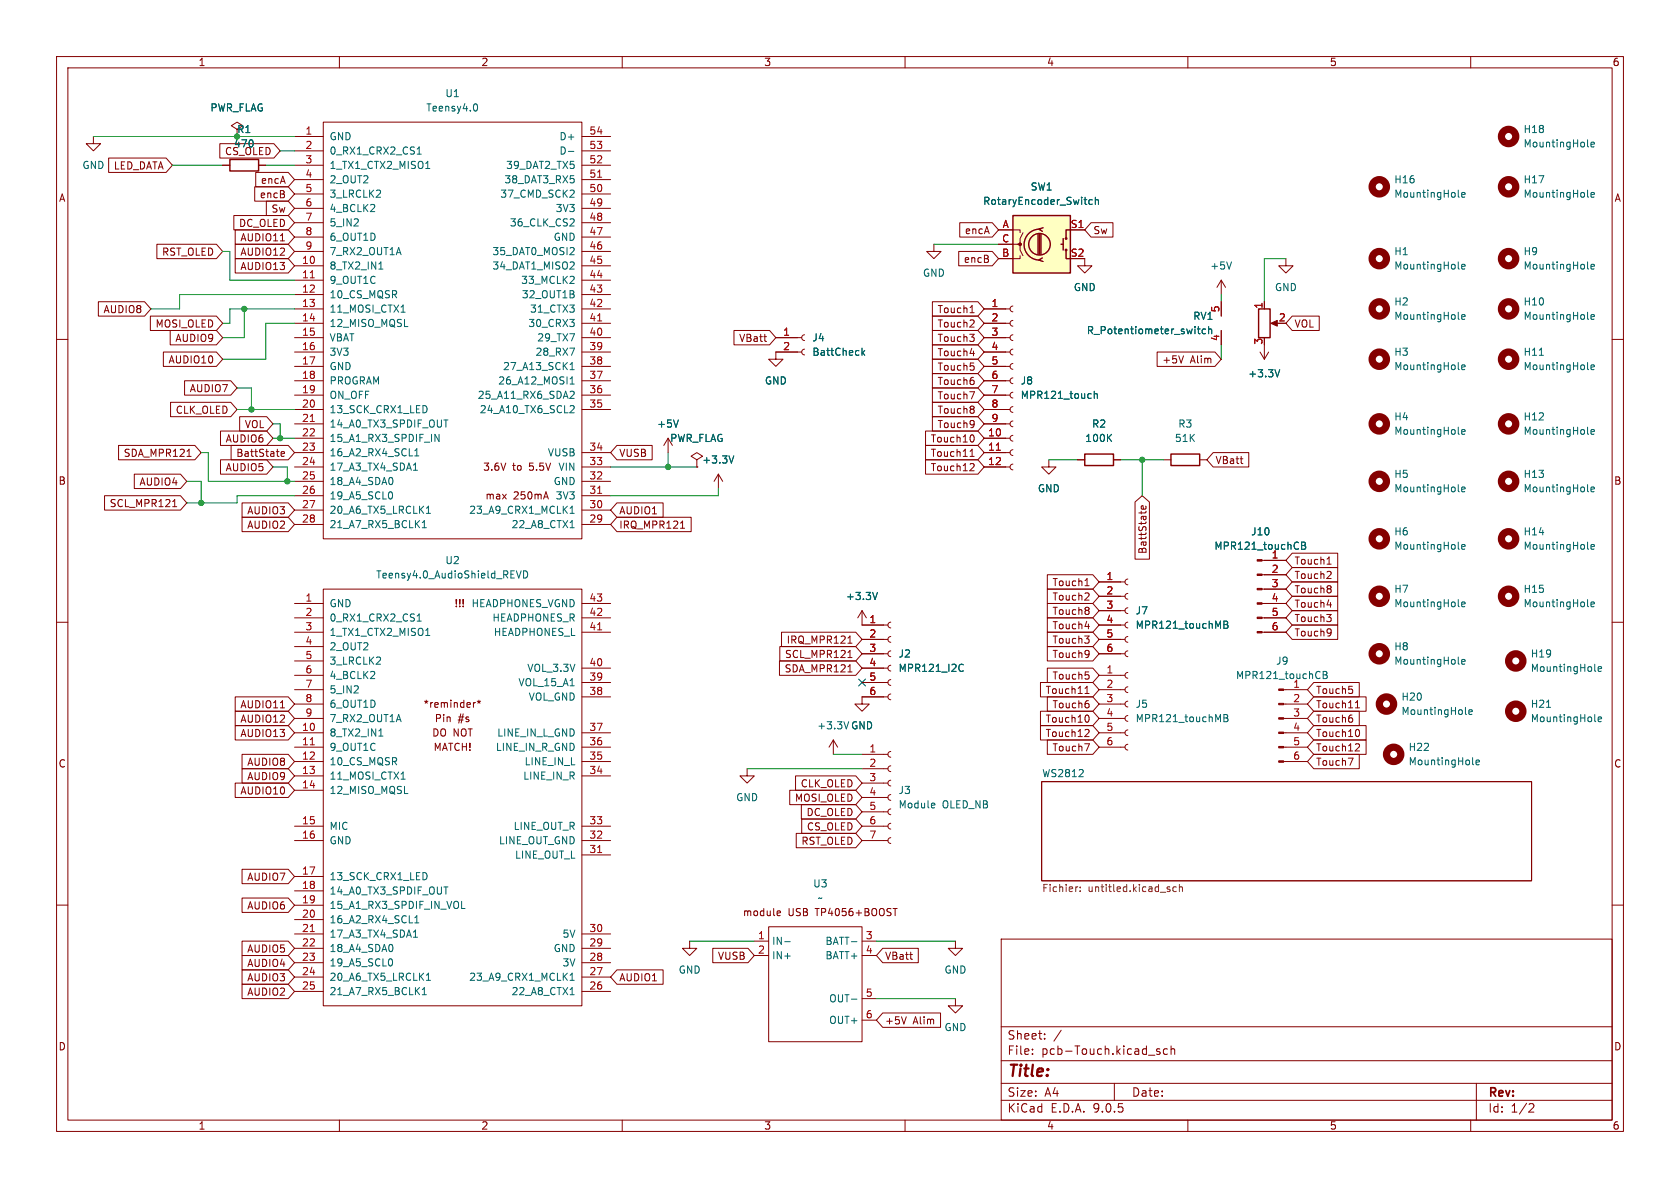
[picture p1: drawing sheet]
<svg xmlns="http://www.w3.org/2000/svg" width="297mm" height="210mm" viewBox="0 0 297 210" stroke-linecap="round" stroke-linejoin="round" font-family="sans-serif">
<g fill="none" stroke="#840000" stroke-width=".18">
<path d="M10 10h277v190h-277zM12 12h273v186h-273zM60 10v2M110 10v2M160 10v2M210 10v2M260 10v2M191.8 45.7v1.3h1.2l-1.2 1.3-1.3-1.3h1.3M10 60h2M117.3 78.7l.8-1.2v2.5M285 60h2M10 110h2"/>
<path d="M285 110h2M152.4 123.2v1.3h1.3l-1.3 1.2-1.3-1.2h1.3M184.1 138.2h86.7v17.5h-86.7zM10 160h2M177 166h108v32h-108zM285 160h2M60 198v2M110 198v2M160 198v2M177 194.5h108M177 191.5h108M177 187.5h108"/>
<path d="M177 181.5h108M182.5 186.3v.1M182.5 185.5v.1M184.7 183.6v.1M184.7 182.8v.1M187.6 182.1l-1.3 2M197 191.5v3M205 185.5l-.3-.1-.2 .2v.2l.5 .2v.3h-.5M206.4 185.5l-.4-.1-.3 .3v.4l.1 .2h.6M207 185.5l.2-.1 .4 .1 .1 .9M207 184.9v1.5M210 198v2"/>
<path d="M260 198v2M261 191.5v6.5M270.5 195.1l.5 .1 .2 .3-1 1.1h1"/>
</g>
<path d="M119.9 74.2l-.4 1.3M257.8 86.8l.2 .1M258.4 86.5l.6-.1-.1-.2-.3-.1-.2 .2 .1 .6h.4M190.7 137.3h.8M191.4 136.2v.4" fill="none" stroke="#006464" stroke-width=".18"/>
<path d="M190.5 156.8h-.2M191 157.5v.1M191 156.8v.1M208 156.8h-.4l-.2 .2 .1 .5h.5M208.5 156.9l.2-.1h.3v.8M208.5 156.3v1.3" fill="none" stroke="#725600" stroke-width=".18"/>
<circle cx="243.8" cy="85.1" r="1.27" fill="none" stroke="#840000" stroke-width="1.3"/>
<path d="M179.1 38.1h10.1v10.2h-10.1z" fill="#ffffc2"/>
<g fill="none" stroke="#840000" stroke-width=".25">
<path d="M40.6 28.2h5.1v2h-5.1zM179.1 38.1h10.1v10.2h-10.1zM183.5 41.4v3.6M183.8 40.5a2.73 2.73 0 0 0-2.8 2.7 2.73 2.73 0 0 0 2.8 2.8M183.8 41.4v3.6M184 41.4v3.6M184.3 45.6l-.7 .4 .8 .2M184.4 40.3l-.8 .2 .7 .4M187.6 43.2h.4M188 42.2v2M188.5 44.2v1.5h.7M189.2 40.6h-.7v1.6"/>
<path d="M222.5 54.6h2v5.1h-2zM191.8 80.3h5v2h-5zM207 80.3h5.1v2h-5.1z"/>
<circle cx="183.8" cy="43.2" r="1.9"/>
<circle cx="188.5" cy="42.2" r=".13"/>
<circle cx="188.5" cy="44.2" r=".13"/>
</g>
<g fill="none" stroke="#840000" stroke-width=".18">
<path d="M16.5 24.1v1.3h1.3l-1.3 1.3-1.3-1.3h1.3M19.2 27.9h10.2l1.1 1.3-1.1 1.3h-10.2zM38.9 25.4h9.5l1.1 1.3-1.1 1.2h-9.5zM39.4 29.2h1.2M41.3 38.1h9.7l1.1 1.3-1.1 1.2h-9.7zM41.9 22.9l1-.7-1-.6-1 .6 1 .7v1.2M45 33h6l1.1 1.3-1.1 1.3h-6zM45.2 30.5h5.8l1.1 1.3-1.1 1.2h-5.8zM45.7 29.2h1.3M47.1 35.6h3.9l1.1 1.2-1.1 1.3h-3.9zM52.1 29.2h5M52.1 34.3h5"/>
<path d="M52.1 36.8h5M52.1 39.4h5M52.1 24.1h5M52.1 26.7h5M52.1 31.8h5M57.1 21.6h45.8v73.7h-45.8zM102.9 29.2h5M102.9 34.3h5M102.9 36.8h5M102.9 39.4h5M102.9 24.1h5M102.9 26.7h5"/>
<path d="M102.9 31.8h5M169.7 39.4h5.7l1.1 1.2-1.1 1.3h-5.7zM192.9 39.4h3.9v2.5h-3.9l-1.1-1.3zM17.4 53.3h8.2l1.1 1.3-1.1 1.3h-8.2zM26.6 55.9h11.7l1.1 1.3-1.1 1.2h-11.7zM27.7 43.2h10.6l1.1 1.3-1.1 1.2h-10.6zM30.1 58.4h8.2l1.1 1.3-1.1 1.3h-8.2zM41.6 45.7h9.4l1.1 1.3-1.1 1.3h-9.4zM41.6 43.2h9.4l1.1 1.3-1.1 1.2h-9.4zM41.6 40.6h9.4l1.1 1.3-1.1 1.3h-9.4zM49.6 42.6h.7M52.1 57.2h5"/>
<path d="M52.1 54.6h5M52.1 59.7h5M52.1 41.9h5M52.1 44.5h5M52.1 47h5M52.1 49.5h5M52.1 52.1h5M102.9 57.2h5M102.9 54.6h5M102.9 59.7h5M102.9 41.9h5M102.9 44.5h5"/>
<path d="M102.9 47h5M102.9 49.5h5M102.9 52.1h5M129.8 58.4h6.2l1.2 1.3-1.2 1.3h-6.2zM135 59.5h.5M137.2 59.7h4.5M142.2 59.2l-.3 .1-.2 .4 .2 .3 .3 .2M164.8 55.9h8.1l1.1 1.3-1.1 1.2h-8.1zM164.8 53.3h8.1l1.1 1.3-1.1 1.3h-8.1zM164.8 58.4h8.1l1.1 1.3-1.1 1.3h-8.1zM165.1 43.2v1.3h1.3l-1.3 1.2-1.3-1.2h1.3M169.5 44.4h5.9l1.1 1.3-1.1 1.3h-5.9z"/>
<path d="M171.4 59.1h.8l-.4 .5M171.5 55.3h.7M171.7 54.2l.2-.2v1.3M172 56.6l.2 .2v.3l-.8 .7h.8M172.1 59.6l.1 .2-.1 .5M174 57.2h4.6M174 54.6h4.6M174 59.7h4.6M176.5 40.6h3.8v.5M176.5 43.2h3.8v1l.5 1M179.1 54.1l-.4 .2-.1 .3 .1 .4 .4 .1M179.1 56.6l-.4 .2-.1 .4 .1 .3 .4 .2"/>
<path d="M179.1 59.2l-.4 .1-.1 .4 .1 .3 .4 .2M180.3 45.2v.5h-3.8M180.8 41.1l-.5 1.1v1h-.5M189.2 40.6h2.6M215.9 49.5l-.8 1.3M215.9 49.5l.8 1.3M215.9 49.5v2.6M215.9 53.3v2.6M215.9 58.4v2.6M223.5 53.3v1.3M225 57.2h1.1M227.3 45.7v1.3h1.3l-1.3 1.3-1.2-1.3h1.2"/>
<path d="M228.4 55.9h4.8v2.5h-4.8l-1.1-1.2zM21 78.7h13.4l1.2 1.3-1.2 1.3h-13.4zM28.9 62.2h9.4l1.1 1.3-1.1 1.3h-9.4zM30.2 71.1h10.6l1.1 1.3-1.1 1.3h-10.6zM32.6 67.3h8.2l1.1 1.3-1.1 1.3h-8.2zM39 76.2h8.1l1.2 1.3-1.2 1.2h-8.1zM40.9 78.7h10.1l1.1 1.3-1.1 1.3h-10.1zM42.4 73.7h4.7l1.2 1.2-1.2 1.3h-4.7zM52.1 62.2h5M52.1 64.8h5M52.1 67.3h5M52.1 69.9h5"/>
<path d="M52.1 72.4h5M52.1 74.9h5M52.1 77.5h5M102.9 62.2h5M102.9 64.8h5M102.9 67.3h5M102.9 69.9h5M102.9 72.4h5M109.1 78.7h6.2v2.6h-6.2l-1.2-1.3zM135.4 60.4h.1M141.7 62.2h-4.5v1.3h1.2l-1.2 1.3-1.3-1.3h1.3M142.2 61.7l-.3 .2-.2 .3 .2 .4 .3 .1"/>
<path d="M163.6 78.7h9.3l1.1 1.3-1.1 1.3h-9.3zM163.6 76.2h9.3l1.1 1.3-1.1 1.2h-9.3zM164.8 63.5h8.1l1.1 1.3-1.1 1.2h-8.1zM164.8 68.6h8.1l1.1 1.3-1.1 1.2h-8.1zM164.8 73.7h8.1l1.1 1.2-1.1 1.3h-8.1zM164.8 71.1h8.1l1.1 1.3-1.1 1.3h-8.1zM164.8 66h8.1l1.1 1.3-1.1 1.3h-8.1zM164.8 61h8.1l1.1 1.2-1.1 1.3h-8.1zM171.4 69.3h.9l-.6 1.2M171.5 79.8l.4-.4v1.3M171.5 62.5h.8M171.6 64.2h.6"/>
<path d="M171.8 76.9a.68 .68 0 0 1 .4 .6 .68 .68 0 0 1-.4 .6M171.9 66.7h.2M172 64.7l.2 .2v.3l-.2 .2M172 67.2l.2 .2v.3l-.2 .3M172 71.8l.2 .2-.2 .3 .2 .3v.2l-.2 .3M172 74.3l.2 .2a1.07 1.07 0 0 1-.2 1M172.2 74.9l-.2 .2M174 62.2h4.6M174 64.8h4.6M174 67.3h4.6M174 69.9h4.6M174 72.4h4.6"/>
<path d="M174 74.9h4.6M174 77.5h4.6M179.1 61.7l-.4 .2-.1 .3 .1 .4 .4 .1M179.1 64.3l-.4 .1-.1 .4 .1 .3 .4 .2M179.1 66.8l-.4 .2-.1 .3 .1 .4 .4 .1M179.1 69.3l-.4 .2-.1 .4 .1 .3 .4 .2M179.1 71.9l-.4 .1-.1 .4 .1 .3 .4 .2M179.1 74.4l-.4 .2-.1 .3 .1 .4 .4 .1M179.1 77l-.4 .1-.1 .4 .1 .3 .4 .2M179.1 79.5l-.4 .2-.1 .3 .1 .4 .4 .1M204.6 62.2h10.2l1.1 1.3-1.1 1.3h-10.2zM209.2 62.9l-.4 1.3"/>
<path d="M222.8 62.2l.7 1.3M223.5 61v2.5M224.3 62.2l-.8 1.3M18.5 87.6h13.4l1.1 1.3-1.1 1.3h-13.4zM23.7 83.8h8.2l1.1 1.3-1.1 1.3h-8.2zM30.5 89.6h.7M30.8 88.5l.1-.2v1.3M33.1 80.7h.7M39 81.3h8.1l1.2 1.3-1.2 1.2h-8.1zM42.8 88.9h8.2l1.1 1.3-1.1 1.2h-8.2zM42.8 91.4h8.2l1.1 1.3-1.1 1.3h-8.2zM49.7 80.3l.6-.2-.1-.2-.3-.1-.2 .2 .1 .6h.4"/>
<path d="M52.1 80h5M52.1 82.6h5M52.1 85.1h5M52.1 87.6h5M52.1 90.2h5M52.1 92.7h5M102.9 80h5M102.9 82.6h5M102.9 85.1h5M102.9 87.6h5M102.9 90.2h5M102.9 92.7h5"/>
<path d="M109.1 88.9h8.1v2.5h-8.1l-1.2-1.2zM109.1 91.4h13.1v2.6h-13.1l-1.2-1.3zM120.3 93.4h.7M120.5 92.3l.2-.2v1.3M123.2 81.3l1-.7-1-.6-1 .6 1 .7v1.3M123.2 82.6h.1M127 83.8l-.8 1.3M127 83.8l.8 1.3M127 83.8v2.6M163.6 81.3h9.3l1.1 1.3-1.1 1.2h-9.3zM171.5 80.7h.7M171.7 82h.4l.1 .3-.8 .9h.8"/>
<path d="M174 80h4.6M174 82.6h4.6M179.1 82l-.4 .2-.1 .4 .1 .3 .4 .2M185.4 81.3v1.3h1.3l-1.3 1.2-1.3-1.2h1.3M190.5 81.3h1.3M196.8 81.3h1.3M200.7 88.7l1.2-1.1 1.3 1.1v10.1h-2.5zM202.5 89.5l.1 .3-.2 .2-.6-.1v-.4l.3-.1 .1 .6M205.7 81.3h1.3M212.1 81.3h1.3M214.5 80h6.3v2.6h-6.3l-1.1-1.3zM219.2 81.1h.5"/>
<path d="M219.6 82h.1M223.1 99.1h4.2M228.4 97.8h8.1v2.5h-8.1l-1.1-1.2zM234.6 99.7h.7M234.8 98.6l.2-.1v1.2M52.1 106.7h5M52.1 109.2h5M52.1 111.8h5M52.1 119.4h5M52.1 116.8h5M52.1 114.3h5M57.1 104.1h45.8v73.7h-45.8z"/>
<path d="M102.9 106.7h5M102.9 109.2h5M102.9 111.8h5M102.9 118.1h5M137.8 116.8h13.5l1.1 1.3-1.1 1.3h-13.5zM137.9 114.3h13.4l1.1 1.3-1.1 1.2h-13.4zM138.2 111.8h13.1l1.1 1.2-1.1 1.3h-13.1zM149.9 113.7h.7M149.9 118.8h.7M149.9 116.2h.7M150.1 112.6l.2-.2v1.3M150.1 115.2l.2-.2v1.2"/>
<path d="M152.4 108v2.5h4.6M152.4 113h4.6M152.4 115.6h4.6M152.4 118.1h4.6M152.4 108l-.8 1.2M152.4 108l.8 1.2M157.5 110l-.4 .1-.1 .4 .1 .3 .4 .2M157.5 112.5l-.4 .2-.1 .3 .1 .4 .4 .1M157.5 115.1l-.4 .1-.1 .4 .1 .3 .4 .2M157.5 117.6l-.4 .2-.1 .3 .1 .4 .4 .1M185.2 118.1h8l1.1 1.3-1.1 1.3h-8zM185.2 114.3h8l1.1 1.3-1.1 1.2h-8z"/>
<path d="M185.2 106.7h8l1.1 1.3-1.1 1.2h-8zM185.2 109.2h8l1.1 1.3-1.1 1.3h-8zM185.2 111.8h8l1.1 1.2-1.1 1.3h-8zM185.2 104.1h8l1.1 1.3-1.1 1.3h-8zM185.2 101.6h8l1.1 1.3-1.1 1.2h-8zM191.8 112.4h.7l-.4 .5M191.8 110.7h.8M191.8 103.5h.7M191.9 118.8h.6M192.1 102.5l.1-.2v1.2M192.3 119.3l.2 .2v.3l-.2 .3M192.3 104.8l.2 .3v.3l-.7 .7h.7"/>
<path d="M192.3 107.4l.2 .2-.2 .3 .2 .2v.3l-.2 .2M192.3 115l.2 .1a1.07 1.07 0 0 1-.1 1M192.4 113l.1 .2-.1 .4M192.5 115.5l-.2 .3M194.3 102.9h4.6M194.3 105.4h4.6M194.3 108h4.6M194.3 110.5h4.6M194.3 113h4.6M194.3 115.6h4.6M194.3 119.4h4.6M199.4 102.4l-.4 .1-.1 .4 .1 .3 .4 .2"/>
<path d="M199.4 104.9l-.4 .2-.1 .3 .1 .4 .4 .1M199.4 107.4l-.4 .2-.1 .4 .1 .3 .4 .2M199.4 110l-.4 .1-.1 .4 .1 .3 .4 .2M199.4 112.5l-.4 .2-.1 .3 .1 .4 .4 .1M199.4 115.1l-.4 .1-.1 .4 .1 .3 .4 .2M199.4 118.9l-.4 .1-.1 .4 .1 .3 .4 .2M223.1 101.6h4.2M223.1 104.1h4.2M223.1 106.7h4.2M223.1 109.2h4.2M223.1 111.8h4.2M228.4 110.5h8.1v2.5h-8.1l-1.1-1.2z"/>
<path d="M228.4 102.9h8.1v2.5h-8.1l-1.1-1.3zM228.4 107.9h8.1v2.6h-8.1l-1.1-1.3zM228.4 100.3h8.1v2.6h-8.1l-1.1-1.3zM228.4 105.4h8.1v2.6h-8.1l-1.1-1.3zM234.5 108.6h.8l-.4 .5M234.6 106.9h.8M235.1 111.2l.2 .1a1.07 1.07 0 0 1-.2 1M235.1 101l.2 .2v.3l-.8 .8h.8M235.1 103.5l.2 .3-.2 .3 .2 .2v.3l-.2 .2M235.2 109.2l.1 .1-.1 .5M235.3 111.7l-.2 .2M41.6 123.2h9.4l1.1 1.3-1.1 1.2h-9.4z"/>
<path d="M41.6 138.4h9.4l1.1 1.3-1.1 1.3h-9.4zM41.6 125.7h9.4l1.1 1.3-1.1 1.3h-9.4zM41.6 128.3h9.4l1.1 1.2-1.1 1.3h-9.4zM42.8 133.3h8.2l1.1 1.3-1.1 1.3h-8.2zM42.8 135.9h8.2l1.1 1.3-1.1 1.2h-8.2zM49.6 125.1h.7M52.1 121.9h5M52.1 124.5h5M52.1 127h5M52.1 129.5h5M52.1 132.1h5M52.1 134.6h5"/>
<path d="M52.1 137.2h5M52.1 139.7h5M83.7 124.2v.8M84.1 124.2l-.4 .2M84.4 124l.3 .1M84.7 123.8v.3M84.7 124.1l-.2 .2M84.7 124.1l.1 .2M85 124l-.3 .1M102.9 129.5h5M102.9 132.1h5M102.9 134.6h5"/>
<path d="M102.9 137.2h5M102.9 120.7h5M102.9 123.2h5M132.1 135.9v1.3h1.2l-1.2 1.2-1.3-1.2h1.3M139.6 139.7h11.7l1.1 1.3-1.1 1.2h-11.7zM140.6 137.2h10.7l1.1 1.2-1.1 1.3h-10.7zM147.3 130.8l-.7 1.3M147.3 130.8l.8 1.3M147.3 130.8v2.6M152.4 120.7h4.6M152.4 123.2h4.6M152.4 133.4h4.6"/>
<path d="M152.4 135.9h4.6M152.4 138.4h4.6M157.5 120.1l-.4 .2-.1 .4 .1 .3 .4 .2M157.5 122.7l-.4 .1-.1 .4 .1 .3 .4 .2M157.5 132.8l-.4 .2-.1 .4 .1 .3 .4 .2M157.5 135.4l-.4 .1-.1 .4 .1 .3 .4 .2M157.5 137.9l-.4 .2-.1 .3 .1 .4 .4 .1M183.9 120.6h9.3l1.1 1.3-1.1 1.3h-9.3zM183.9 125.7h9.3l1.1 1.3-1.1 1.3h-9.3zM183.9 128.3h9.3l1.1 1.2-1.1 1.3h-9.3zM185.2 130.8h8l1.1 1.3-1.1 1.3h-8zM185.2 123.2h8l1.1 1.3-1.1 1.2h-8z"/>
<path d="M191.8 131.5h.8l-.5 1.3M191.8 122.6h.7M191.8 121.7l.4-.4v1.3M192 128.9l.4 .1 .1 .3-.7 .9h.7M192.1 126.4a.68 .68 0 0 1 .5 .6 .68 .68 0 0 1-.5 .7M192.2 123.9h.2M192.3 124.3l.2 .3v.3l-.2 .2M194.3 121.9h4.6M194.3 124.5h4.6M194.3 127h4.6M194.3 129.5h4.6M194.3 132.1h4.6"/>
<path d="M199.4 121.4l-.4 .2-.1 .3 .1 .4 .4 .1M199.4 124l-.4 .1-.1 .4 .1 .3 .4 .2M199.4 126.5l-.4 .1-.1 .4 .1 .4 .4 .1M199.4 129l-.4 .2-.1 .3 .1 .4 .4 .1M199.4 131.6l-.4 .1-.1 .4 .1 .3 .4 .2M226.9 121.9h4.2M226.9 124.5h4.2M226.9 127h4.2M226.9 129.5h4.2M226.9 132.1h4.2M226.9 134.6h4.2M232.3 125.7h8v2.6h-8l-1.2-1.3z"/>
<path d="M232.3 128.3h9.2v2.5h-9.2l-1.2-1.3zM232.3 123.2h9.2v2.5h-9.2l-1.2-1.2zM232.3 120.6h8v2.6h-8l-1.2-1.3zM232.3 130.8h9.2v2.6h-9.2l-1.2-1.3zM232.3 133.3h8v2.6h-8l-1.2-1.3zM238.4 134h.8l-.5 1.3M238.5 121.3h.6M238.9 121.8l.2 .2v.3l-.2 .3M239 126.9l.1 .2-.1 .5M239.6 125.1h.7M239.6 124.2l.4-.3v1.2M239.8 131.5h.4l.1 .3-.7 1h.7"/>
<path d="M239.9 128.9a.68 .68 0 0 1 .5 .7 .68 .68 0 0 1-.5 .6M42.8 153.7h8.2l1.1 1.2-1.1 1.3h-8.2zM42.8 158.7h8.2l1.1 1.3-1.1 1.3h-8.2zM52.1 146.1h5M52.1 148.6h5M52.1 154.9h5M52.1 157.5h5M102.9 146.1h5M102.9 148.6h5M102.9 151.1h5M140.8 147.3h10.5l1.1 1.3-1.1 1.3h-10.5zM141.7 142.2h9.6l1.1 1.3-1.1 1.3h-9.6z"/>
<path d="M141.7 144.8h9.6l1.1 1.3-1.1 1.2h-9.6zM152.4 146.1h4.6M152.4 148.6h4.6M152.4 141h4.6M152.4 143.5h4.6M157.5 140.5l-.4 .1-.1 .4 .1 .3 .4 .2M157.5 143l-.4 .2-.1 .3 .1 .4 .4 .1M157.5 145.5l-.4 .2-.1 .4 .1 .3 .4 .2M157.5 148.1l-.4 .1-.1 .4 .1 .3 .4 .2M42.8 171.4h8.2l1.1 1.3-1.1 1.3h-8.2zM42.8 168.9h8.2l1.1 1.3-1.1 1.3h-8.2zM42.8 174h8.2l1.1 1.3-1.1 1.2h-8.2z"/>
<path d="M42.8 166.4h8.2l1.1 1.2-1.1 1.3h-8.2zM52.1 160h5M52.1 162.6h5M52.1 165.1h5M52.1 167.6h5M52.1 170.2h5M52.1 172.7h5M52.1 175.3h5M102.9 165.1h5M102.9 167.6h5M102.9 170.2h5M102.9 172.7h5"/>
<path d="M102.9 175.3h5M109.1 171.4h8.1v2.6h-8.1l-1.2-1.3zM121.9 166.4v1.2h1.3l-1.3 1.3-1.3-1.3h1.3M126 167.6h6.2l1.1 1.3-1.1 1.3h-6.2zM133.3 166.4h2.6M133.3 168.9h2.6M135.9 163.8h16.5v20.4h-16.5zM137.6 161l.3 .1 .1 .2-.6 .1M137.9 161.8l-.3 .1M152.4 166.4h2.5M152.4 168.9h2.5M152.4 176.5h2.5"/>
<path d="M156.1 167.6h6.2v2.6h-6.2l-1.2-1.3zM156.1 179.1h10.2v2.5h-10.2l-1.2-1.3zM157.9 160.6h.7M160.2 179.7l-.4 1.3M160.8 168.7h.5M161.2 169.6h.1M168.9 176.5v1.3h1.3l-1.3 1.3-1.3-1.3h1.3M168.9 166.4v1.2h1.3l-1.3 1.3-1.3-1.3h1.3M152.4 180.3h2.5"/>
</g>
<g fill="#840000" stroke="#840000" stroke-width=".18">
<path d="M224.7 57.2l1.1-.6v1.1z"/>
<path d="M222.2 98.9h.9v.3h-.9z"/>
<path d="M222.2 101.5h.9v.2h-.9z"/>
<path d="M222.2 104h.9v.3h-.9z"/>
<path d="M222.2 106.6h.9v.2h-.9z"/>
<path d="M222.2 109.1h.9v.2h-.9z"/>
<path d="M222.2 111.6h.9v.3h-.9z"/>
<path d="M226.1 121.8h.8v.2h-.8z"/>
<path d="M226.1 124.3h.8v.3h-.8z"/>
<path d="M226.1 126.9h.8v.2h-.8z"/>
<path d="M226.1 129.4h.8v.3h-.8z"/>
<path d="M226.1 132h.8v.2h-.8z"/>
<path d="M226.1 134.5h.8v.2h-.8z"/>
<circle cx="180.3" cy="43.2" r=".25"/>
</g>
<g fill="none" stroke="#006464" stroke-width=".18">
<path d="M84 18.4a.68 .68 0 0 1 .4 .6 .68 .68 0 0 1-.4 .6M73.7 27.2h.8M73.9 26.3l.2-.3v1.2M75.3 29.8h.7M100.5 26.8h1M100.7 34.9h.8M101.3 38.7l.2 .2v.3l-.8 .7h.8M101.5 31.7v.5M101.5 33.7v.4M193.1 35.4l-.4-.1-.2 .2 .1 .6h.5M193.6 35.4l.2-.1 .3 .1 .1 .7M193.6 34.9v1.2"/>
<path d="M257.8 34.7l.2 .2M258.4 34.4l.6-.1-.1-.2-.3-.1-.2 .2 .1 .6h.4M280.7 34.7l.1 .2M280.7 25.8l.1 .2M281.3 25.6l.6-.2-.1-.2-.4-.1-.1 .2v.6h.5M281.3 34.4l.6-.1-.1-.2-.4-.1-.1 .2v.6h.5M67 47.6h.7M70.9 55.2h.7M101.4 46.4l.1 .1v.3l-.8 .8h.8M101.4 43.8l.1 .2v.3l-.8 .7h.8M101.4 48.9l.1 .2v.3l-.8 .7h.8M211.7 58.2h.5"/>
<path d="M211.9 57.7v1.1l.3 .2M213.1 58.2h-.3l-.3 .2 .1 .5h.5M213.7 58.3l.2-.1h.3v.8M213.7 57.7v1.3M217.7 46.3l-.4 1.3M257.8 47.4l.2 .2M257.8 56.3l.2 .2M258.4 56l.6-.1-.1-.2-.3-.1-.2 .2 .1 .6h.4M258.4 47.1l.6-.1-.1-.2-.3-.1-.2 .2 .1 .6h.4M280.7 56.3l.1 .2M280.7 47.4l.1 .2M281.3 56l.6-.1-.1-.2-.4-.1-.1 .2v.6h.5"/>
<path d="M281.3 47.1l.6-.1-.1-.2-.4-.1-.1 .2v.6h.5M73.3 79.7l.4-.4v1.3M75.4 71.9l.1 .3-.1 .6M76.9 76.8l.7 1.2v-1.2M78.5 74.2h.7M100.7 61.5h.9l-.6 1.3M100.8 65.3h.7M100.8 64.4l.3-.3v1.2M100.8 67l.3-.4v1.3M100.8 67.9h.7M101 69.2h.4l.1 .3-.8 .9h.8M101 71.7l.4 .1 .1 .3-.8 .9h.8"/>
<path d="M119.9 74.2l-.4 1.3M152.4 61.5v1.3M152.5 62.3l.4 .5M152.9 62l-.5 .4M193.5 69.2v1.2M193.5 69.7l.1-.1h.3l.1 .8M196 77.3l.5 .7M196.5 76.8l-.7 .7M226.2 65.3l-.4 1.3M257.8 65.2l.2 .1M257.8 76.6l.2 .2M258.4 76.4l.6-.2-.1-.2-.3-.1-.2 .2 .1 .6h.4"/>
<path d="M258.4 64.9l.6-.1-.1-.2-.3-.1-.2 .2 .1 .6h.4M272.1 62.8h.8M280.7 76.6l.1 .2M280.7 65.2l.1 .1M281.3 64.9l.6-.1-.1-.2-.4-.1-.1 .2v.6h.5M281.3 76.4l.6-.2-.1-.2-.4-.1-.1 .2v.6h.5M69.2 87l.2 .4-.2 .7M69.4 84.6v.8M73.1 83.1h.7M73.3 80.6h.8M73.3 82l.1-.1v1.2M74.7 93.3h.7"/>
<path d="M74.7 92.4l.3-.4v1.3M75.4 90.7h.7M75.4 89.8l.3-.3v1.2M100.8 90.7h.7M100.8 93.3h.7M100.8 89.8l.3-.3v1.2M129.7 80.6l-.4 1.3M230.1 95.8h.4l.3 .3-.3 .3 .3 .2v.3l-.2 .2h-.5zM230.1 96.4h.4M257.8 96.9l.2 .2M258.4 96.7l.6-.1-.1-.3h-.3l-.2 .1 .1 .6h.4M280.7 86.8l.1 .1"/>
<path d="M280.7 96.9l.1 .2M281.3 86.5l.6-.1-.1-.2-.4-.1-.1 .2v.6h.5M281.3 96.7l.6-.1-.1-.3h-.4l-.1 .1v.6h.5M73.7 109.8h.8M73.9 108.8l.2-.3v1.3M75.3 112.3h.7M91.3 100.9l.4 1.3 .4-1.3M92.6 100.9a.64 .64 0 0 1 .7 .6 .64 .64 0 0 1-.7 .7zM155.1 104.7l-.4 1.3M169.7 117.5l.3-.1 .3 .1M170.3 118.6l-.3 .1-.3-.1M216.4 109.8h.4l.2 .2-.2 .4 .2 .1 .1 .3-.2 .3h-.5z"/>
<path d="M216.4 110.4h.4M233.9 118.7h.4l.3 .2-.3 .4 .3 .1v.3l-.2 .3h-.5zM233.9 119.3h.4M257.8 117.2l.2 .2M257.8 107.1l.2 .2M258.4 106.8l.6-.1-.1-.2-.3-.1-.2 .2 .1 .6h.4M258.4 117l.6-.1-.1-.3h-.3l-.2 .2 .1 .6h.4M280.7 107.1l.1 .2M281.3 106.8l.6-.1-.1-.2-.4-.1-.1 .2v.6h.5M281.9 118.5l.2 .2M282.5 118.3l.6-.2v-.2l-.4-.1-.2 .2 .1 .6h.5M67 130.1h.7"/>
<path d="M70.9 137.7h.7M100.8 121.2h.7M150 127.6l-.4 1.2M216.4 126.3h.4l.2 .3-.2 .3 .2 .1 .1 .3-.2 .3h-.5zM216.4 126.9h.4M259.1 126.1l.2 .2M259.7 125.9l.6-.1-.1-.3h-.3l-.2 .1v.6h.5M260.3 135l.2 .2M260.9 134.8l.6-.1v-.3h-.4l-.2 .1 .1 .6h.5M273.4 125h.7M281.9 127.4l.2 .2M282.5 127.2l.6-.2v-.2l-.4-.1-.2 .2 .1 .6h.5"/>
<path d="M75.4 154.4l.1 .4-.1 .5M78.5 156.8h.7M165.1 142l.2 .3-.6 .1M165.2 142.8h-.1M69.2 169.6l.2 .4-.2 .7M69.4 167.2v.8M73.1 165.7h.7M73.3 162.2l.4-.3v1.2M73.3 164.6l.1-.2v1.3M73.3 163.1h.8M74.7 174.9l.3-.3v1.2M74.7 175.8h.7"/>
<path d="M75.4 172.4l.3-.4v1.3M75.4 173.3h.7M81.6 160.6h.6M100.8 172.4l.3-.4v1.3M100.8 173.3h.7M100.8 175.8h.7M138.7 166.5h1M150.5 166.5h1M150.5 176.6h1"/>
</g>
<g fill="none" stroke="#840000" stroke-width="1.3">
<circle cx="243.8" cy="33" r="1.27"/>
<circle cx="266.7" cy="33" r="1.27"/>
<circle cx="266.7" cy="24.1" r="1.27"/>
<circle cx="243.8" cy="54.6" r="1.27"/>
<circle cx="243.8" cy="45.7" r="1.27"/>
<circle cx="266.7" cy="45.7" r="1.27"/>
<circle cx="266.7" cy="54.6" r="1.27"/>
<circle cx="243.8" cy="63.5" r="1.27"/>
<circle cx="243.8" cy="74.9" r="1.27"/>
<circle cx="266.7" cy="74.9" r="1.27"/>
<circle cx="266.7" cy="63.5" r="1.27"/>
<circle cx="243.8" cy="95.2" r="1.27"/>
<circle cx="266.7" cy="95.2" r="1.27"/>
<circle cx="266.7" cy="85.1" r="1.27"/>
<circle cx="243.8" cy="115.6" r="1.27"/>
<circle cx="243.8" cy="105.4" r="1.27"/>
<circle cx="266.7" cy="105.4" r="1.27"/>
<circle cx="268" cy="116.8" r="1.27"/>
<circle cx="245.1" cy="124.5" r="1.27"/>
<circle cx="246.4" cy="133.3" r="1.27"/>
<circle cx="268" cy="125.7" r="1.27"/>
</g>
<path d="M105.7 31.3h.7M54.9 49.1h.7M105.7 56.7h.7M54.9 74.5h.7M176.1 79.6h.8M105.7 87.2h.7M105.7 111.3h.7M54.9 131.7h.7M105.7 150.7h.7M54.9 164.7h.7" fill="none" stroke="#a90000" stroke-width=".18"/>
<g fill="none" stroke="#009600" stroke-width=".18">
<path d="M16.5 24.1h35.6M30.5 29.2h8.9M47 29.2h5.1M49.5 26.7h2.6M39.4 44.5h1.2v5h11.5M43.2 54.6v5.1h-3.8M52.1 54.6h-11.5v2.6h-1.2M52.1 57.2h-5.1v6.3h-7.6M52.1 52.1h-20.4v2.5h-5M165.1 43.2h11.4M215.9 52.1v1.2M227.3 45.7h-3.8v7.6"/>
<path d="M41.9 72.4h10.2M41.9 68.6h2.5v3.8M48.3 77.5h3.8M48.3 74.9h1.2v2.6M215.9 61v2.5M33 85.1h2.6v3.8M35.6 80h1.2v5.1h15.3M48.3 82.6h2.5v2.5M52.1 87.6h-10.2v1.3h-8.9M107.9 82.6h15.3M118.1 80v2.6M127 86.4v1.2h-19.1"/>
<path d="M185.4 81.3h5.1M198.1 81.3h7.6M201.9 81.3v6.3M132.1 135.9h20.3M147.3 133.4h5.1M121.9 166.4h11.4M154.9 166.4h14M154.9 176.5h14"/>
</g>
<path d="M151.8 120l1.2 1.3M153 120l-1.2 1.3" fill="none" stroke="#000084" stroke-width=".18"/>
<g fill="#009600" stroke="#009600" stroke-width=".18">
<circle cx="35.6" cy="88.9" r=".46"/>
<circle cx="49.5" cy="77.5" r=".46"/>
<circle cx="44.4" cy="72.4" r=".46"/>
<circle cx="50.8" cy="85.1" r=".46"/>
<circle cx="118.1" cy="82.6" r=".46"/>
<circle cx="41.9" cy="24.1" r=".46"/>
<circle cx="43.2" cy="54.6" r=".46"/>
<circle cx="201.9" cy="81.3" r=".46"/>
</g>
<text font-size="2.8" fill="#840000" x="178" y="190.9">Title:</text>
<g font-size="2.1" fill="#840000">
<text x="178" y="184">Sheet:</text>
<text x="178" y="186.7">File:</text>
<text x="184.1" y="186.7">pcb-Touch.kicad_sch</text>
<text x="178" y="196.9">KiCad</text>
<text x="178" y="194.1">Size:</text>
<text x="184.7" y="194.1">A4</text>
<text x="185.7" y="196.9">E.D.A.</text>
<text x="193.3" y="196.9">9.0.5</text>
<text x="200" y="194.1">Date:</text>
<text x="263" y="194.3">Rev:</text>
<text x="263" y="196.9">Id:</text>
<text x="267.1" y="196.9">1/2</text>
</g>
<g font-size="1.8" fill="#840000">
<text x="35" y="11.9">1</text>
<text x="85" y="11.9">2</text>
<text x="135" y="11.9">3</text>
<text x="185" y="11.9">4</text>
<text x="235" y="11.9">5</text>
<text x="285" y="11.9">6</text>
<text x="41.8" y="23.7">R1</text>
<text x="39.7" y="27.6">CS_OLED</text>
<text x="10.3" y="35.9">A</text>
<text x="20" y="30.2">LED_DATA</text>
<text x="45.8" y="35.2">encB</text>
<text x="46" y="32.7">encA</text>
<text x="285.3" y="35.9">A</text>
<text x="42.2" y="40.3">DC_OLED</text>
<text x="47.9" y="37.8">Sw</text>
<text x="170.5" y="41.6">encA</text>
<text x="193.2" y="41.6">Sw</text>
<text x="28.5" y="45.4">RST_OLED</text>
<text x="42.4" y="47.9">AUDIO13</text>
<text x="42.4" y="45.4">AUDIO12</text>
<text x="42.4" y="42.9">AUDIO11</text>
<text x="170.3" y="46.7">encB</text>
<text x="18.2" y="55.6">AUDIO8</text>
<text x="27.4" y="58.1">MOSI_OLED</text>
<text x="165.6" y="58.1">Touch2</text>
<text x="165.6" y="55.6">Touch1</text>
<text x="228.8" y="58.1">VOL</text>
<text x="29.7" y="64.5">AUDIO10</text>
<text x="30.9" y="60.6">AUDIO9</text>
<text x="130.6" y="60.6">VBatt</text>
<text x="165.6" y="65.7">Touch5</text>
<text x="165.6" y="63.2">Touch4</text>
<text x="165.6" y="60.6">Touch3</text>
<text x="205.4" y="64.5">+5V</text>
<text x="210.4" y="64.5">Alim</text>
<text x="33.4" y="69.5">AUDIO7</text>
<text x="165.6" y="70.8">Touch7</text>
<text x="165.6" y="68.3">Touch6</text>
<text x="31" y="73.3">CLK_OLED</text>
<text x="43.2" y="75.9">VOL</text>
<text x="165.6" y="75.9">Touch9</text>
<text x="165.6" y="73.3">Touch8</text>
<text x="21.8" y="81">SDA_MPR121</text>
<text x="39.8" y="78.4">AUDIO6</text>
<text x="39.8" y="83.5">AUDIO5</text>
<text x="41.7" y="81">BattState</text>
<text x="85.3" y="83.4">3.6V</text>
<text x="90.6" y="83.4">to</text>
<text x="93.6" y="83.4">5.5V</text>
<text x="109.4" y="81">VUSB</text>
<text x="164.4" y="81">Touch11</text>
<text x="164.4" y="83.5">Touch12</text>
<text x="164.4" y="78.4">Touch10</text>
<text x="214.8" y="82.2">VBatt</text>
<text x="10.3" y="85.9">B</text>
<text x="19.3" y="89.9">SCL_MPR121</text>
<text x="24.6" y="86">AUDIO4</text>
<text x="85.7" y="88.5">max</text>
<text x="90.8" y="88.5">250mA</text>
<text x="285.3" y="85.9">B</text>
<text x="43.6" y="91.1">AUDIO3</text>
<text x="43.6" y="93.7">AUDIO2</text>
<text x="109.4" y="91.1">AUDIO1</text>
<text x="109.4" y="93.7">IRQ_MPR121</text>
<text x="202.9" y="98" transform="rotate(-90 202.9 98)">BattState</text>
<text x="228.8" y="100">Touch1</text>
<text x="80.3" y="107.5">!!!</text>
<text x="186" y="106.4">Touch2</text>
<text x="186" y="103.8">Touch1</text>
<text x="228.8" y="105.1">Touch8</text>
<text x="228.8" y="102.6">Touch2</text>
<text x="228.8" y="107.6">Touch4</text>
<text x="139" y="114">IRQ_MPR121</text>
<text x="186" y="108.9">Touch8</text>
<text x="186" y="111.4">Touch4</text>
<text x="186" y="114">Touch3</text>
<text x="228.8" y="112.7">Touch9</text>
<text x="228.8" y="110.2">Touch3</text>
<text x="138.6" y="119.1">SDA_MPR121</text>
<text x="138.7" y="116.5">SCL_MPR121</text>
<text x="186" y="116.5">Touch9</text>
<text x="42.4" y="125.4">AUDIO11</text>
<text x="74.8" y="125.3">*reminder*</text>
<text x="184.8" y="122.9">Touch11</text>
<text x="186" y="120.3">Touch5</text>
<text x="186" y="125.4">Touch6</text>
<text x="232.6" y="125.4">Touch11</text>
<text x="232.6" y="122.9">Touch5</text>
<text x="42.4" y="128">AUDIO12</text>
<text x="42.4" y="130.5">AUDIO13</text>
<text x="76.3" y="130.4">DO NOT</text>
<text x="76.8" y="127.9">Pin</text>
<text x="81" y="127.9">#s</text>
<text x="184.8" y="128">Touch10</text>
<text x="184.8" y="130.5">Touch12</text>
<text x="232.6" y="128">Touch6</text>
<text x="232.6" y="130.5">Touch10</text>
<text x="10.3" y="135.9">C</text>
<text x="43.6" y="135.6">AUDIO8</text>
<text x="76.6" y="132.9">MATCH!</text>
<text x="186" y="133">Touch7</text>
<text x="232.6" y="133">Touch12</text>
<text x="232.6" y="135.6">Touch7</text>
<text x="285.3" y="135.9">C</text>
<text x="42.4" y="140.7">AUDIO10</text>
<text x="43.6" y="138.1">AUDIO9</text>
<text x="140.4" y="141.9">MOSI_OLED</text>
<text x="141.5" y="139.4">CLK_OLED</text>
<text x="141.6" y="149.5">RST_OLED</text>
<text x="142.5" y="144.5">DC_OLED</text>
<text x="142.5" y="147">CS_OLED</text>
<text x="43.6" y="155.9">AUDIO7</text>
<text x="43.6" y="161">AUDIO6</text>
<text x="131.2" y="162.2">module</text>
<text x="139.3" y="162.2">USB</text>
<text x="144.3" y="162.2">TP4056+BOOST</text>
<text x="43.6" y="173.7">AUDIO3</text>
<text x="43.6" y="171.1">AUDIO4</text>
<text x="43.6" y="168.6">AUDIO5</text>
<text x="109.4" y="173.7">AUDIO1</text>
<text x="126.8" y="169.9">VUSB</text>
<text x="156.4" y="169.9">VBatt</text>
<text x="43.6" y="176.2">AUDIO2</text>
<text x="10.3" y="185.9">D</text>
<text x="156.4" y="181.3">+5V</text>
<text x="161.4" y="181.3">Alim</text>
<text x="285.3" y="185.9">D</text>
<text x="35" y="199.9">1</text>
<text x="85" y="199.9">2</text>
<text x="135" y="199.9">3</text>
<text x="185" y="199.9">4</text>
<text x="235" y="199.9">5</text>
<text x="285" y="199.9">6</text>
</g>
<g font-size="1.8" fill="#006464">
<text x="78.6" y="17.4">U1</text>
<text x="37.1" y="19.9">PWR_FLAG</text>
<text x="75.3" y="19.9">Teensy4.0</text>
<text x="269.2" y="23.7">H18</text>
<text x="41.3" y="26.3">470</text>
<text x="58.2" y="25">GND</text>
<text x="58.2" y="27.5">0_RX1_CRX2_CS1</text>
<text x="98.8" y="25">D+</text>
<text x="98.8" y="27.5">D-</text>
<text x="269.2" y="26.3">MountingHole</text>
<text x="14.5" y="30.1">GND</text>
<text x="58.2" y="35.2">3_LRCLK2</text>
<text x="58.2" y="30.1">1_TX1_CTX2_MISO1</text>
<text x="58.2" y="32.6">2_OUT2</text>
<text x="88.3" y="35.2">37_CMD_SCK2</text>
<text x="89.1" y="32.6">38_DAT3_RX5</text>
<text x="89.4" y="30.1">39_DAT2_TX5</text>
<text x="182.1" y="33.9">SW1</text>
<text x="246.4" y="32.6">H16</text>
<text x="246.4" y="35.2">MountingHole</text>
<text x="269.2" y="32.6">H17</text>
<text x="269.2" y="35.2">MountingHole</text>
<text x="58.2" y="37.7">4_BCLK2</text>
<text x="58.2" y="40.2">5_IN2</text>
<text x="90" y="40.2">36_CLK_CS2</text>
<text x="98.1" y="37.7">3V3</text>
<text x="173.7" y="36.4">RotaryEncoder_Switch</text>
<text x="58.2" y="42.8">6_OUT1D</text>
<text x="58.2" y="45.3">7_RX2_OUT1A</text>
<text x="58.2" y="47.9">8_TX2_IN1</text>
<text x="87" y="45.3">35_DAT0_MOSI2</text>
<text x="87" y="47.9">34_DAT1_MISO2</text>
<text x="97.8" y="42.8">GND</text>
<text x="213.9" y="47.9">+5V</text>
<text x="246.4" y="45.3">H1</text>
<text x="246.4" y="47.9">MountingHole</text>
<text x="269.2" y="45.3">H9</text>
<text x="269.2" y="47.9">MountingHole</text>
<text x="58.2" y="50.4">9_OUT1C</text>
<text x="58.2" y="52.9">10_CS_MQSR</text>
<text x="92" y="50.4">33_MCLK2</text>
<text x="92.2" y="52.9">32_OUT1B</text>
<text x="163.1" y="49.1">GND</text>
<text x="189.7" y="51.7">GND</text>
<text x="225.3" y="51.7">GND</text>
<text x="58.2" y="55.5">11_MOSI_CTX1</text>
<text x="58.2" y="58">12_MISO_MQSL</text>
<text x="93.3" y="58">30_CRX3</text>
<text x="93.6" y="55.5">31_CTX3</text>
<text x="192" y="59.3">R_Potentiometer_switch</text>
<text x="210.8" y="56.7">RV1</text>
<text x="246.4" y="54.2">H2</text>
<text x="246.4" y="56.7">MountingHole</text>
<text x="269.2" y="54.2">H10</text>
<text x="269.2" y="56.7">MountingHole</text>
<text x="58.2" y="60.6">VBAT</text>
<text x="58.2" y="63.1">3V3</text>
<text x="58.2" y="65.6">GND</text>
<text x="88.8" y="65.6">27_A13_SCK1</text>
<text x="94.6" y="63.1">28_RX7</text>
<text x="94.9" y="60.6">29_TX7</text>
<text x="143.5" y="60.6">J4</text>
<text x="143.5" y="63.1">BattCheck</text>
<text x="246.4" y="63.1">H3</text>
<text x="246.4" y="65.6">MountingHole</text>
<text x="269.2" y="63.1">H11</text>
<text x="269.2" y="65.6">MountingHole</text>
<text x="58.2" y="68.2">PROGRAM</text>
<text x="58.2" y="70.7">ON_OFF</text>
<text x="84.4" y="70.7">25_A11_RX6_SDA2</text>
<text x="88" y="68.2">26_A12_MOSI1</text>
<text x="135.1" y="68.2">GND</text>
<text x="180.3" y="68.2">J8</text>
<text x="180.3" y="70.7">MPR121_touch</text>
<text x="220.6" y="66.9">+3.3V</text>
<text x="58.2" y="73.3">13_SCK_CRX1_LED</text>
<text x="58.2" y="75.8">14_A0_TX3_SPDIF_OUT</text>
<text x="84.7" y="73.3">24_A10_TX6_SCL2</text>
<text x="116.1" y="75.8">+5V</text>
<text x="193" y="75.8">R2</text>
<text x="208.2" y="75.8">R3</text>
<text x="246.4" y="74.5">H4</text>
<text x="246.4" y="77.1">MountingHole</text>
<text x="269.2" y="74.5">H12</text>
<text x="269.2" y="77.1">MountingHole</text>
<text x="58.2" y="78.3">15_A1_RX3_SPDIF_IN</text>
<text x="58.2" y="80.9">16_A2_RX4_SCL1</text>
<text x="58.2" y="83.4">17_A3_TX4_SDA1</text>
<text x="96.8" y="80.9">VUSB</text>
<text x="98.6" y="83.4">VIN</text>
<text x="118.4" y="78.3">PWR_FLAG</text>
<text x="124.1" y="82.1">+3.3V</text>
<text x="191.8" y="78.3">100K</text>
<text x="207.6" y="78.3">51K</text>
<text x="58.2" y="86">18_A4_SDA0</text>
<text x="58.2" y="88.5">19_A5_SCL0</text>
<text x="97.8" y="86">GND</text>
<text x="98.1" y="88.5">3V3</text>
<text x="183.4" y="87.2">GND</text>
<text x="246.4" y="84.7">H5</text>
<text x="246.4" y="87.2">MountingHole</text>
<text x="269.2" y="84.7">H13</text>
<text x="269.2" y="87.2">MountingHole</text>
<text x="58.2" y="91">20_A6_TX5_LRCLK1</text>
<text x="58.2" y="93.6">21_A7_RX5_BCLK1</text>
<text x="82.8" y="91">23_A9_CRX1_MCLK1</text>
<text x="90.3" y="93.6">22_A8_CTX1</text>
<text x="221.1" y="94.8">J10</text>
<text x="246.4" y="94.8">H6</text>
<text x="269.2" y="94.8">H14</text>
<text x="78.6" y="99.9">U2</text>
<text x="214.6" y="97.4">MPR121_touchCB</text>
<text x="246.4" y="97.4">MountingHole</text>
<text x="269.2" y="97.4">MountingHole</text>
<text x="58.2" y="107.5">GND</text>
<text x="66.4" y="102.5">Teensy4.0_AudioShield_REVD</text>
<text x="83.3" y="107.5">HEADPHONES_VGND</text>
<text x="149.5" y="106.3">+3.3V</text>
<text x="246.4" y="105">H7</text>
<text x="246.4" y="107.5">MountingHole</text>
<text x="269.2" y="105">H15</text>
<text x="269.2" y="107.5">MountingHole</text>
<text x="58.2" y="110.1">0_RX1_CRX2_CS1</text>
<text x="58.2" y="112.6">1_TX1_CTX2_MISO1</text>
<text x="87" y="110.1">HEADPHONES_R</text>
<text x="87.2" y="112.6">HEADPHONES_L</text>
<text x="200.7" y="108.8">J7</text>
<text x="200.7" y="111.4">MPR121_touchMB</text>
<text x="58.2" y="117.7">3_LRCLK2</text>
<text x="58.2" y="115.2">2_OUT2</text>
<text x="93.1" y="119">VOL_3.3V</text>
<text x="158.8" y="116.4">J2</text>
<text x="158.8" y="119">MPR121_I2C</text>
<text x="225.5" y="117.7">J9</text>
<text x="246.4" y="115.2">H8</text>
<text x="246.4" y="117.7">MountingHole</text>
<text x="270.5" y="116.4">H19</text>
<text x="270.5" y="119">MountingHole</text>
<text x="58.2" y="120.2">4_BCLK2</text>
<text x="58.2" y="122.8">5_IN2</text>
<text x="58.2" y="125.3">6_OUT1D</text>
<text x="91.6" y="121.5">VOL_15_A1</text>
<text x="93.4" y="124.1">VOL_GND</text>
<text x="200.7" y="125.3">J5</text>
<text x="218.4" y="120.2">MPR121_touchCB</text>
<text x="228.5" y="121.7">1</text>
<text x="247.7" y="124.1">H20</text>
<text x="270.5" y="125.3">H21</text>
<text x="58.2" y="127.9">7_RX2_OUT1A</text>
<text x="58.2" y="130.4">8_TX2_IN1</text>
<text x="87.8" y="130.4">LINE_IN_L_GND</text>
<text x="144.4" y="129.1">+3.3V</text>
<text x="150.4" y="129.1">GND</text>
<text x="200.7" y="127.9">MPR121_touchMB</text>
<text x="247.7" y="126.6">MountingHole</text>
<text x="270.5" y="127.9">MountingHole</text>
<text x="58.2" y="132.9">9_OUT1C</text>
<text x="58.2" y="135.5">10_CS_MQSR</text>
<text x="87.6" y="132.9">LINE_IN_R_GND</text>
<text x="92.6" y="135.5">LINE_IN_L</text>
<text x="184.1" y="137.5">WS2812</text>
<text x="248.9" y="132.9">H22</text>
<text x="248.9" y="135.5">MountingHole</text>
<text x="58.2" y="138">11_MOSI_CTX1</text>
<text x="58.2" y="140.6">12_MISO_MQSL</text>
<text x="92.4" y="138">LINE_IN_R</text>
<text x="130" y="141.8">GND</text>
<text x="158.8" y="140.6">J3</text>
<text x="158.8" y="143.1">Module</text>
<text x="166.6" y="143.1">OLED_NB</text>
<text x="58.2" y="146.9">MIC</text>
<text x="58.2" y="149.5">GND</text>
<text x="88.1" y="149.5">LINE_OUT_GND</text>
<text x="90.7" y="146.9">LINE_OUT_R</text>
<text x="58.2" y="155.8">13_SCK_CRX1_LED</text>
<text x="90.9" y="152">LINE_OUT_L</text>
<text x="58.2" y="158.3">14_A0_TX3_SPDIF_OUT</text>
<text x="58.2" y="160.9">15_A1_RX3_SPDIF_IN_VOL</text>
<text x="143.7" y="157.1">U3</text>
<text x="144.5" y="159.6">~</text>
<text x="58.2" y="163.4">16_A2_RX4_SCL1</text>
<text x="58.2" y="166">17_A3_TX4_SDA1</text>
<text x="99.4" y="166">5V</text>
<text x="136.4" y="167.2">IN-</text>
<text x="145.8" y="167.2">BATT-</text>
<text x="58.2" y="168.5">18_A4_SDA0</text>
<text x="58.2" y="171">19_A5_SCL0</text>
<text x="58.2" y="173.6">20_A6_TX5_LRCLK1</text>
<text x="82.8" y="173.6">23_A9_CRX1_MCLK1</text>
<text x="97.8" y="168.5">GND</text>
<text x="99.4" y="171">3V</text>
<text x="119.9" y="172.3">GND</text>
<text x="136.4" y="169.8">IN+</text>
<text x="145.8" y="169.8">BATT+</text>
<text x="166.9" y="172.3">GND</text>
<text x="58.2" y="176.1">21_A7_RX5_BCLK1</text>
<text x="90.3" y="176.1">22_A8_CTX1</text>
<text x="146.5" y="177.4">OUT-</text>
<text x="146.5" y="181.2">OUT+</text>
<text x="166.9" y="182.5">GND</text>
</g>
<g font-size="1.8" fill="#a90000">
<text x="53.9" y="23.9">1</text>
<text x="104.1" y="23.9">54</text>
<text x="53.9" y="26.4">2</text>
<text x="53.9" y="29">3</text>
<text x="104.1" y="26.4">53</text>
<text x="104.1" y="29">52</text>
<text x="53.9" y="34">5</text>
<text x="53.9" y="31.5">4</text>
<text x="104.1" y="31.5">51</text>
<text x="104.1" y="34">50</text>
<text x="53.9" y="36.6">6</text>
<text x="53.9" y="39.1">7</text>
<text x="53.9" y="41.7">8</text>
<text x="104.1" y="36.6">49</text>
<text x="104.1" y="39.1">48</text>
<text x="104.1" y="41.7">47</text>
<text x="177.2" y="40.4">A</text>
<text x="189.2" y="40.4">S1</text>
<text x="53.3" y="46.7">10</text>
<text x="53.9" y="44.2">9</text>
<text x="104.1" y="44.2">46</text>
<text x="104.1" y="46.7">45</text>
<text x="177.1" y="42.9">C</text>
<text x="177.1" y="45.5">B</text>
<text x="189.2" y="45.5">S2</text>
<text x="53.3" y="49.3">11</text>
<text x="53.3" y="51.8">12</text>
<text x="104.1" y="49.3">44</text>
<text x="104.1" y="51.8">43</text>
<text x="53.3" y="54.4">13</text>
<text x="53.3" y="56.9">14</text>
<text x="53.3" y="59.4">15</text>
<text x="104.1" y="54.4">42</text>
<text x="104.1" y="56.9">41</text>
<text x="104.1" y="59.4">40</text>
<text x="138.4" y="59.4">1</text>
<text x="175.2" y="54.4">1</text>
<text x="175.2" y="56.9">2</text>
<text x="175.2" y="59.4">3</text>
<text x="215.6" y="55.3" transform="rotate(-90 215.6 55.3)">5</text>
<text x="223.3" y="54.7" transform="rotate(-90 223.3 54.7)">1</text>
<text x="226" y="56.9">2</text>
<text x="53.3" y="62">16</text>
<text x="53.3" y="64.5">17</text>
<text x="104.1" y="62">39</text>
<text x="104.1" y="64.5">38</text>
<text x="138.4" y="62">2</text>
<text x="175.2" y="62">4</text>
<text x="175.2" y="64.5">5</text>
<text x="215.6" y="60.4" transform="rotate(-90 215.6 60.4)">4</text>
<text x="223.3" y="61" transform="rotate(-90 223.3 61)">3</text>
<text x="53.3" y="67.1">18</text>
<text x="53.3" y="69.6">19</text>
<text x="104.1" y="67.1">37</text>
<text x="104.1" y="69.6">36</text>
<text x="175.2" y="67.1">6</text>
<text x="175.2" y="69.6">7</text>
<text x="53.3" y="72.1">20</text>
<text x="53.3" y="74.7">21</text>
<text x="53.3" y="77.2">22</text>
<text x="104.1" y="72.1">35</text>
<text x="174.6" y="77.2">10</text>
<text x="175.2" y="72.1">8</text>
<text x="175.2" y="74.7">9</text>
<text x="53.3" y="79.8">23</text>
<text x="53.3" y="82.3">24</text>
<text x="104.1" y="79.8">34</text>
<text x="104.1" y="82.3">33</text>
<text x="174.6" y="79.8">11</text>
<text x="174.6" y="82.3">12</text>
<text x="53.3" y="84.8">25</text>
<text x="53.3" y="87.4">26</text>
<text x="53.3" y="89.9">27</text>
<text x="104.1" y="84.8">32</text>
<text x="104.1" y="87.4">31</text>
<text x="104.1" y="89.9">30</text>
<text x="53.3" y="92.5">28</text>
<text x="104.1" y="92.5">29</text>
<text x="224.7" y="98.8">1</text>
<text x="224.7" y="101.3">2</text>
<text x="53.9" y="106.4">1</text>
<text x="104.1" y="106.4">43</text>
<text x="195.5" y="102.6">1</text>
<text x="195.5" y="105.2">2</text>
<text x="195.5" y="107.7">3</text>
<text x="224.7" y="103.9">3</text>
<text x="224.7" y="106.4">4</text>
<text x="53.9" y="109">2</text>
<text x="53.9" y="111.5">3</text>
<text x="104.1" y="109">42</text>
<text x="104.1" y="111.5">41</text>
<text x="153.6" y="110.2">1</text>
<text x="153.6" y="112.8">2</text>
<text x="195.5" y="110.2">4</text>
<text x="195.5" y="112.8">5</text>
<text x="224.7" y="109">5</text>
<text x="224.7" y="111.5">6</text>
<text x="53.9" y="116.6">5</text>
<text x="53.9" y="119.1">6</text>
<text x="53.9" y="114">4</text>
<text x="104.1" y="117.9">40</text>
<text x="153.6" y="115.3">3</text>
<text x="153.6" y="117.9">4</text>
<text x="195.5" y="115.3">6</text>
<text x="195.5" y="119.1">1</text>
<text x="53.9" y="121.7">7</text>
<text x="53.9" y="124.2">8</text>
<text x="104.1" y="120.4">39</text>
<text x="104.1" y="122.9">38</text>
<text x="153.6" y="120.4">5</text>
<text x="153.6" y="122.9">6</text>
<text x="195.5" y="121.7">2</text>
<text x="195.5" y="124.2">3</text>
<text x="228.5" y="124.2">2</text>
<text x="53.3" y="129.3">10</text>
<text x="53.3" y="131.8">11</text>
<text x="53.9" y="126.7">9</text>
<text x="104.1" y="129.3">37</text>
<text x="104.1" y="131.8">36</text>
<text x="195.5" y="126.7">4</text>
<text x="195.5" y="129.3">5</text>
<text x="195.5" y="131.8">6</text>
<text x="228.5" y="126.7">3</text>
<text x="228.5" y="129.3">4</text>
<text x="228.5" y="131.8">5</text>
<text x="53.3" y="134.4">12</text>
<text x="53.3" y="136.9">13</text>
<text x="104.1" y="134.4">35</text>
<text x="104.1" y="136.9">34</text>
<text x="153.6" y="133.1">1</text>
<text x="153.6" y="135.6">2</text>
<text x="228.5" y="134.4">6</text>
<text x="53.3" y="139.4">14</text>
<text x="153.6" y="138.2">3</text>
<text x="153.6" y="140.7">4</text>
<text x="153.6" y="143.3">5</text>
<text x="53.3" y="145.8">15</text>
<text x="53.3" y="148.3">16</text>
<text x="104.1" y="145.8">33</text>
<text x="104.1" y="148.3">32</text>
<text x="153.6" y="145.8">6</text>
<text x="153.6" y="148.3">7</text>
<text x="53.3" y="154.7">17</text>
<text x="104.1" y="150.9">31</text>
<text x="53.3" y="157.2">18</text>
<text x="53.3" y="159.8">19</text>
<text x="53.3" y="162.3">20</text>
<text x="53.3" y="164.8">21</text>
<text x="53.3" y="167.4">22</text>
<text x="104.1" y="164.8">30</text>
<text x="104.1" y="167.4">29</text>
<text x="133.9" y="166.1">1</text>
<text x="153" y="166.1">3</text>
<text x="53.3" y="169.9">23</text>
<text x="53.3" y="172.5">24</text>
<text x="104.1" y="169.9">28</text>
<text x="104.1" y="172.5">27</text>
<text x="133.9" y="168.7">2</text>
<text x="153" y="168.7">4</text>
<text x="53.3" y="175">25</text>
<text x="104.1" y="175">26</text>
<text x="153" y="176.3">5</text>
<text x="153" y="180.1">6</text>
</g>
<g font-size="1.8" fill="#725600">
<text x="184.1" y="158">Fichier:</text>
<text x="192.3" y="158">untitled.kicad_sch</text>
</g>
</svg>
